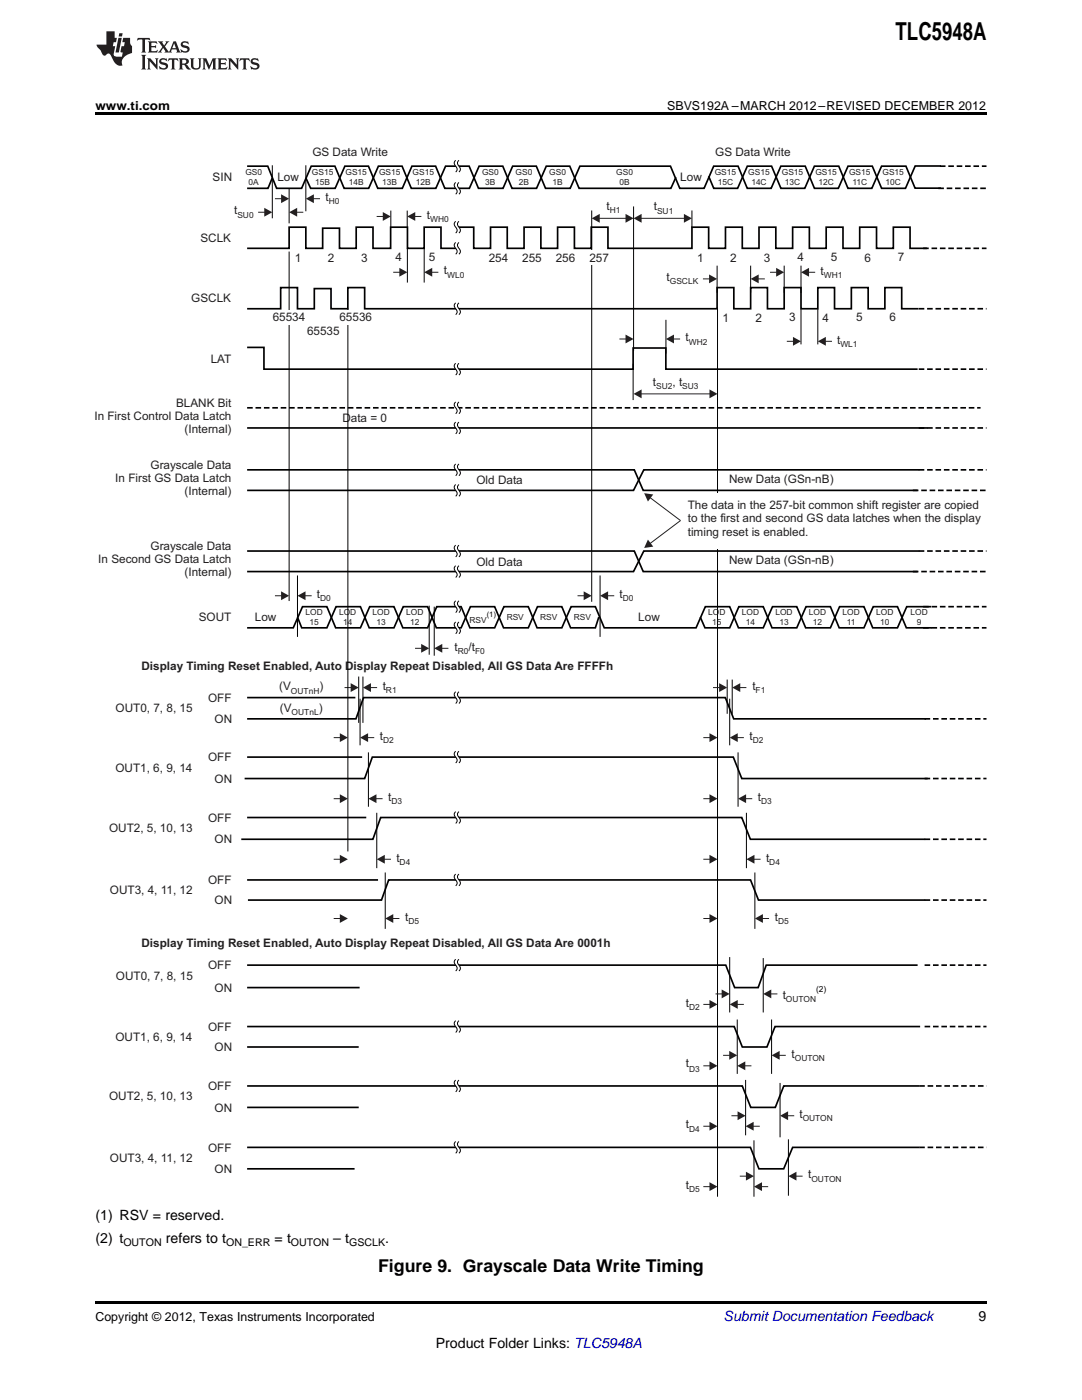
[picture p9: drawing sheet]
<svg xmlns="http://www.w3.org/2000/svg" width="216mm" height="279mm" viewBox="0 0 216 279" stroke-linecap="round" stroke-linejoin="round" font-family="sans-serif">
<path d="M19 259.7h177.8v.5h-177.8z" fill="#000"/>
<g fill="none" stroke="#000" stroke-width=".33">
<path d="M54.3 35.5l-.8 2.1h-4.2M134.9 35.4l-1 2.2h-18.4l-1.8-4.4h-4.7l-1.9 4.4h-4.9l-1.9-4.4h-4.7l-1.9 4.4h-4.9l-1.9-4.4h-4.7l-1.9 4.4h-4.9l-1.9-4.4h-4.7l-1.9 4.4h-4.9l-1-2.1M141.4 35.2l1 2.4h4.8l1.9-4.4h4.9l1.8 4.4h4.8l1.9-4.4h4.9l1.8 4.4h4.8l1.9-4.4h4.9l1.8 4.4h5.2M187.8 33.1h-5.2l-1.9 4.5h-4.8l-1.8-4.4h-4.9l-1.9 4.4h-4.8l-1.8-4.4h-4.9l-1.9 4.4h-4.8l-1.8-4.4h-4.9l-1.9 4.4h-4.9l-1.8-4.4h-18.1l-1.9 4.4h-4.9l-1.9-4.4h-4.7l-1.9 4.4h-4.9l-1.9-4.4h-4.7l-1.9 4.4h-4.9l-1.9-4.4h-4.7l-1.9 4.4h-4.9l-1.9-4.4h-4.7l-1.9 4.4h-5l-1.8-4.4h-4.1M49.3 49.6h8.4v-4.3h3.3v4.3h3.4v-4.1h3.3v4.1h3.4v-4.3h3.3v4.3h3.5v-4.3h3.4v4.3h3.3v-4.3h3.4v4.3h3.2M91.2 45.3h3.3v4.3h3.4v-4.3h3.3v4.3h3.4v-4.3h3.3v4.3h3.4v-4.3h3.3v4.3h3.4v-4.3h3.3v4.3h16.8v-4.3h3.3v4.3h3.4v-4.3h3.3v4.3h3.4v-4.3h3.3v4.3h3.4v-4.3h3.3v4.3h3.4v-4.3h3.3v4.3h3.3v-4.3h3.4v4.3h3.4v-4.3h3.3v4.3h3.3M49.3 61.6h6.7v-4.2h3.4v4.2h3.3v-4h3.4v4h3.3v-4.2h3.4v4.2h15.2h55.1v-4.2h3.3v4.2h3.4v-4.2h3.3v4.2h3.4v-4.2h3.3v4.2h3.4v-4.2h3.3v4.2h3.4v-4.2h3.3v4.2h3.4v-4.2h3.3v4.2h3.4M49.3 69.3h3.4v4.4h73.6v-4.2h6.6v4.2h50.2M49.3 93.8h77.3l1.7 4.1h54.8M49.3 85.4h135.8M183.4 93.8h-54.9l-2.1 4.1h-77.1M49.3 139.2h21.6"/>
<path d="M59.4 123.2l.8 2.1h5l1.9-4.2h4.8l1.8 4.2h4.9l1.9-4.2h4.8l1.8 4.2h4.9l1.9-4.2h4.8l1.8 4.2h4.9l1.8-4.2h4.9l1.8 4.2h4.9l.7-2.1M139.7 123.2l1 2.1h4.9l1.8-4.2h4.9l1.7 4.2h5l1.8-4.2h4.9l1.7 4.2h5l1.8-4.2h4.9l1.8 4.2h5.1M185.8 121.1h-4.9l-1.8 4.2h-5l-1.7-4.2h-4.9l-1.8 4.2h-4.9l-1.8-4.2h-4.9l-1.8 4.2h-4.9l-1.8-4.2h-4.9l-1.8 4.2h-18.3l-1.8-4.2h-4.8l-1.9 4.2h-4.9l-1.8-4.2h-4.8l-1.9 4.2h-4.9l-1.8-4.2h-4.9l-1.8 4.2h-4.9l-1.8-4.2h-4.8l-1.9 4.2h-4.9l-1.8-4.2h-4.8l-1.9 4.2h-9.2M48.8 155.4h24l1.5-4.3h72l1.7 4.3h37.1M49.3 151.1h23M49.3 143.5h21.7l1.5-4.3h72.2l1.7 4.3h38.4M48.1 167.5h26.3l1.6-4.3h72l1.7 4.3h34.9M49.3 163.2h23.8M49.3 175.6h26.1M49.5 179.6h26.6l1.5-4h72.2l1.5 4h33.3M49.3 197.1h22.5M49.3 192.6h95.5l1.8 4.5h4.7l1.6-4.5h30.2"/>
<path d="M49.3 216.7h98.8l1.7 4.3h4.9l1.7-4.3h27M49.3 209h22.3M49.3 204.9h97.2l1.6 4.1h4.9l1.6-4.1h29M49.3 221h22.3M49.3 233.3h21.5M49.3 229h100.4l1.7 4.3h5l1.8-4.3h25.2"/>
</g>
<g fill="none" stroke="#000" stroke-width=".2">
<path d="M54.3 33v10.6M57.7 37.6v7M61 33v9.2M57.7 50.2v69.7M78 42v3.4M81.3 42v3.4M81.3 49.6v6.8M84.6 49.6v6.8M118.1 42v78.1M126.4 41.2v28.9M138.1 42v3.4M143.1 53v5.4"/>
<path d="M149.8 53v5.4M156.5 53v5.4M159.8 53v5.4M126.3 72.6v7.2M132.9 63.8v6.8M143.2 61.5v177.3M159.8 61.7v7M163.2 61.7v7M59.4 114.8v12.3M71.6 135v9.3M72.4 135v9.3M85.6 120.9v9.8"/>
<path d="M86.6 121.1v9.8M145.1 135.6v6.9M145.6 139.4v9.3M146.1 135.6v6.9M147.3 150.2v10.8M148.9 162.2v11.1M150.6 174.1v11.3M145.6 191v11.1M152.3 191.2v10.9M147.1 203.5v10.8M148.8 215.5v11.1M154 203.5v10.8"/>
<path d="M155.7 216.1v10.9M150.4 227.6v11.2M157.3 227.4v11.2"/>
</g>
<g fill="none" stroke="#000" stroke-width=".33" stroke-dasharray="1.1 .6" stroke-linecap="butt">
<path d="M187.2 37.6h9.6M187.5 33.2h9.3M184.2 49.6h12.6M183.3 61.6h13.5M183.3 73.7h13.5M49.3 81.4h146.4M182.1 97.9h14.7M183.3 85.4h13.5M183.3 93.8h13.5M184.2 121.1h12.6M184.2 125.3h12.6M184.5 155.4h12.3"/>
<path d="M184.5 143.5h12.3M184.5 179.6h12.3M184.5 167.5h12.3M184.5 192.6h12.3M183.4 216.7h13.4M184.5 204.9h12.3M183.4 229h13.4"/>
</g>
<path d="M147.6 137.2h1.3" fill="none" stroke="#231f20" stroke-width=".2"/>
<path d="M146.1 137.2l1.6-.9v1.8z" fill="#231f20"/>
<path d="M142.3 137.2h1.3" fill="none" stroke="#231f20" stroke-width=".2"/>
<path d="M143.5 136.3l1.6 .9-1.6 .9z" fill="#231f20"/>
<path d="M140.3 147.2h1.4" fill="none" stroke="#231f20" stroke-width=".2"/>
<path d="M141.6 146.3l1.6 .9-1.6 .9z" fill="#231f20"/>
<path d="M140.3 159.4h1.4" fill="none" stroke="#231f20" stroke-width=".2"/>
<path d="M141.6 158.5l1.6 .9-1.6 .9z" fill="#231f20"/>
<path d="M140.3 171.5h1.4" fill="none" stroke="#231f20" stroke-width=".2"/>
<path d="M141.6 170.6l1.6 .9-1.6 .9z" fill="#231f20"/>
<path d="M140.3 183.3h1.4" fill="none" stroke="#231f20" stroke-width=".2"/>
<path d="M141.6 182.4l1.6 .9-1.6 .9z" fill="#231f20"/>
<path d="M147.1 147.2h1.3" fill="none" stroke="#231f20" stroke-width=".2"/>
<path d="M145.6 147.2l1.6-.9v1.8z" fill="#231f20"/>
<path d="M148.7 159.4h1.4" fill="none" stroke="#231f20" stroke-width=".2"/>
<path d="M147.3 159.4l1.6-.9v1.8z" fill="#231f20"/>
<path d="M150.4 171.5h1.4" fill="none" stroke="#231f20" stroke-width=".2"/>
<path d="M148.9 171.5l1.6-.9v1.8z" fill="#231f20"/>
<path d="M152.1 183.3h1.4" fill="none" stroke="#231f20" stroke-width=".2"/>
<path d="M150.6 183.3l1.6-.9v1.8z" fill="#231f20"/>
<path d="M140.3 200.5h1.4" fill="none" stroke="#231f20" stroke-width=".2"/>
<path d="M141.6 199.6l1.6 .9-1.6 .8z" fill="#231f20"/>
<path d="M140.3 212.7h1.4" fill="none" stroke="#231f20" stroke-width=".2"/>
<path d="M141.6 211.8l1.6 .9-1.6 .9z" fill="#231f20"/>
<path d="M140.3 224.8h1.4" fill="none" stroke="#231f20" stroke-width=".2"/>
<path d="M141.6 223.9l1.6 .9-1.6 .8z" fill="#231f20"/>
<path d="M140.3 236.8h1.4" fill="none" stroke="#231f20" stroke-width=".2"/>
<path d="M141.6 235.9l1.6 .9-1.6 .9z" fill="#231f20"/>
<path d="M142.8 198.4h1.3" fill="none" stroke="#231f20" stroke-width=".2"/>
<path d="M144 197.5l1.6 .9-1.6 .8z" fill="#231f20"/>
<path d="M144.3 210.6h1.3" fill="none" stroke="#231f20" stroke-width=".2"/>
<path d="M145.5 209.7l1.6 .9-1.6 .9z" fill="#231f20"/>
<path d="M145.9 222.7h1.4" fill="none" stroke="#231f20" stroke-width=".2"/>
<path d="M147.2 221.8l1.6 .9-1.6 .9z" fill="#231f20"/>
<path d="M147.6 234.7h1.4" fill="none" stroke="#231f20" stroke-width=".2"/>
<path d="M148.8 233.8l1.6 .9-1.6 .9z" fill="#231f20"/>
<path d="M151.9 236.8h1.4" fill="none" stroke="#231f20" stroke-width=".2"/>
<path d="M150.4 236.8l1.6-.9v1.8z" fill="#231f20"/>
<path d="M158.8 234.7h1.3" fill="none" stroke="#231f20" stroke-width=".2"/>
<path d="M157.3 234.7l1.6-.9v1.8z" fill="#231f20"/>
<path d="M157.1 222.7h1.4" fill="none" stroke="#231f20" stroke-width=".2"/>
<path d="M155.7 222.7l1.6-.9v1.8z" fill="#231f20"/>
<path d="M150.2 224.8h1.4" fill="none" stroke="#231f20" stroke-width=".2"/>
<path d="M148.8 224.8l1.6-.9v1.7z" fill="#231f20"/>
<path d="M155.4 210.6h1.4" fill="none" stroke="#231f20" stroke-width=".2"/>
<path d="M154 210.6l1.6-.9v1.8z" fill="#231f20"/>
<path d="M148.6 212.7h1.3" fill="none" stroke="#231f20" stroke-width=".2"/>
<path d="M147.1 212.7l1.6-.9v1.8z" fill="#231f20"/>
<path d="M153.8 198.4h1.3" fill="none" stroke="#231f20" stroke-width=".2"/>
<path d="M152.3 198.4l1.6-.9v1.7z" fill="#231f20"/>
<path d="M147.1 200.5h1.3" fill="none" stroke="#231f20" stroke-width=".2"/>
<path d="M145.6 200.5l1.6-.9v1.7z" fill="#231f20"/>
<path d="M82.8 129.4h1.4" fill="none" stroke="#231f20" stroke-width=".2"/>
<path d="M84 128.5l1.6 .9-1.6 .9z" fill="#231f20"/>
<path d="M88.1 129.4h1.4" fill="none" stroke="#231f20" stroke-width=".2"/>
<path d="M86.6 129.4l1.7-.9v1.8z" fill="#231f20"/>
<path d="M68.7 137.2h1.4" fill="none" stroke="#231f20" stroke-width=".2"/>
<path d="M70 136.3l1.6 .9-1.6 .9z" fill="#231f20"/>
<path d="M73.9 137.2h1.3" fill="none" stroke="#231f20" stroke-width=".2"/>
<path d="M72.4 137.2l1.6-.9v1.8z" fill="#231f20"/>
<path d="M54.9 118.9h1.3" fill="none" stroke="#231f20" stroke-width=".2"/>
<path d="M56.1 118l1.6 .9-1.6 .9z" fill="#231f20"/>
<path d="M60.8 118.9h1.4" fill="none" stroke="#231f20" stroke-width=".2"/>
<path d="M59.4 118.9l1.6-.9v1.8z" fill="#231f20"/>
<path d="M127.9 43.6h8.7" fill="none" stroke="#231f20" stroke-width=".2"/>
<g fill="#231f20">
<path d="M136.5 42.7l1.6 .9-1.6 .9z"/>
<path d="M126.4 43.6l1.6-.9v1.8z"/>
</g>
<path d="M59.2 42.4h1.3" fill="none" stroke="#231f20" stroke-width=".2"/>
<path d="M57.7 42.4l1.6-.9v1.7z" fill="#231f20"/>
<path d="M75.2 43.2h1.3" fill="none" stroke="#231f20" stroke-width=".2"/>
<path d="M76.4 42.3l1.6 .9-1.6 .9z" fill="#231f20"/>
<path d="M140.3 55.7h1.3" fill="none" stroke="#231f20" stroke-width=".2"/>
<path d="M141.5 54.8l1.6 .9-1.6 .8z" fill="#231f20"/>
<path d="M119.5 43.6h5.5" fill="none" stroke="#231f20" stroke-width=".2"/>
<g fill="#231f20">
<path d="M124.8 42.7l1.6 .9-1.6 .9z"/>
<path d="M118.1 43.6l1.6-.9v1.8z"/>
</g>
<path d="M123.6 67.7h1.4" fill="none" stroke="#231f20" stroke-width=".2"/>
<path d="M124.8 66.8l1.6 .9-1.6 .8z" fill="#231f20"/>
<path d="M78.5 54.3h1.3" fill="none" stroke="#231f20" stroke-width=".2"/>
<path d="M79.7 53.5l1.6 .8-1.6 .9z" fill="#231f20"/>
<path d="M153.6 54.3h1.4" fill="none" stroke="#231f20" stroke-width=".2"/>
<path d="M154.9 53.5l1.6 .8-1.6 .9z" fill="#231f20"/>
<path d="M157 68.1h1.4" fill="none" stroke="#231f20" stroke-width=".2"/>
<path d="M158.2 67.2l1.6 .9-1.6 .9z" fill="#231f20"/>
<path d="M51.5 42.4h1.4" fill="none" stroke="#231f20" stroke-width=".2"/>
<path d="M52.7 41.5l1.6 .9-1.6 .8z" fill="#231f20"/>
<path d="M62.5 39.7h1.4" fill="none" stroke="#231f20" stroke-width=".2"/>
<path d="M61 39.7l1.6-.9v1.7z" fill="#231f20"/>
<path d="M54.9 39.7h1.3" fill="none" stroke="#231f20" stroke-width=".2"/>
<path d="M56.1 38.8l1.6 .9-1.6 .8z" fill="#231f20"/>
<path d="M56.2 61.9h2.9v2.9h-2.9z" fill-rule="evenodd" fill="#fff"/>
<path d="M82.7 43.2h1.4" fill="none" stroke="#231f20" stroke-width=".2"/>
<path d="M81.3 43.2l1.6-.9v1.8z" fill="#231f20"/>
<path d="M86.1 54.3h1.4" fill="none" stroke="#231f20" stroke-width=".2"/>
<path d="M84.6 54.3l1.6-.8v1.7z" fill="#231f20"/>
<path d="M134.3 67.7h1.4" fill="none" stroke="#231f20" stroke-width=".2"/>
<path d="M132.9 67.7l1.6-.9v1.7z" fill="#231f20"/>
<path d="M164.7 68.1h1.3" fill="none" stroke="#231f20" stroke-width=".2"/>
<path d="M163.2 68.1l1.6-.9v1.8z" fill="#231f20"/>
<path d="M151.2 55.7h1.4" fill="none" stroke="#231f20" stroke-width=".2"/>
<path d="M149.8 55.7l1.6-.9v1.7z" fill="#231f20"/>
<path d="M161.3 54.3h1.4" fill="none" stroke="#231f20" stroke-width=".2"/>
<path d="M159.8 54.3l1.6-.8v1.7z" fill="#231f20"/>
<path d="M90.9 60.4h.7a.72 .72 0 0 0 0 1.2 .72 .72 0 0 1 0 1.2h-.7a.72 .72 0 0 0 0-1.2 .72 .72 0 0 1 0-1.2z" fill-rule="evenodd" fill="#fff"/>
<path d="M90.9 60.4a.72 .72 0 0 0 0 1.2 .72 .72 0 0 1 0 1.2M91.6 60.4a.72 .72 0 0 0 0 1.2 .72 .72 0 0 1 0 1.2" fill="none" stroke="#000" stroke-width=".2"/>
<path d="M90.9 44.2h.7a.72 .72 0 0 0 0 1.1 .72 .72 0 0 1 0 1.2h-.7a.72 .72 0 0 0 0-1.2 .72 .72 0 0 1 0-1.1z" fill-rule="evenodd" fill="#fff"/>
<path d="M90.9 44.2a.72 .72 0 0 0 0 1.1 .72 .72 0 0 1 0 1.2M91.6 44.2a.72 .72 0 0 0 0 1.1 .72 .72 0 0 1 0 1.2" fill="none" stroke="#000" stroke-width=".2"/>
<path d="M90.9 48.4h.7a.72 .72 0 0 0 0 1.2 .72 .72 0 0 1 0 1.1h-.7a.72 .72 0 0 0 0-1.1 .72 .72 0 0 1 0-1.2z" fill-rule="evenodd" fill="#fff"/>
<path d="M90.9 48.4a.72 .72 0 0 0 0 1.2 .72 .72 0 0 1 0 1.1M91.6 48.4a.72 .72 0 0 0 0 1.2 .72 .72 0 0 1 0 1.1" fill="none" stroke="#000" stroke-width=".2"/>
<path d="M90.9 36.4h.7a.72 .72 0 0 0 0 1.2 .72 .72 0 0 1 0 1.2h-.7a.72 .72 0 0 0 0-1.2 .72 .72 0 0 1 0-1.2z" fill-rule="evenodd" fill="#fff"/>
<path d="M90.9 36.4a.72 .72 0 0 0 0 1.2 .72 .72 0 0 1 0 1.2M91.6 36.4a.72 .72 0 0 0 0 1.2 .72 .72 0 0 1 0 1.2" fill="none" stroke="#000" stroke-width=".2"/>
<path d="M90.9 32h.7a.72 .72 0 0 0 0 1.2 .72 .72 0 0 1 0 1.1h-.7a.72 .72 0 0 0 0-1.1 .72 .72 0 0 1 0-1.2z" fill-rule="evenodd" fill="#fff"/>
<path d="M90.9 32a.72 .72 0 0 0 0 1.2 .72 .72 0 0 1 0 1.1M91.6 32a.72 .72 0 0 0 0 1.2 .72 .72 0 0 1 0 1.1" fill="none" stroke="#000" stroke-width=".2"/>
<path d="M90.9 72.5h.7a.72 .72 0 0 0 0 1.2 .72 .72 0 0 1 0 1.1h-.7a.72 .72 0 0 0 0-1.1 .72 .72 0 0 1 0-1.2z" fill-rule="evenodd" fill="#fff"/>
<path d="M90.9 72.5a.72 .72 0 0 0 0 1.2 .72 .72 0 0 1 0 1.1M91.6 72.5a.72 .72 0 0 0 0 1.2 .72 .72 0 0 1 0 1.1" fill="none" stroke="#000" stroke-width=".2"/>
<path d="M90.9 80.2h.7a.72 .72 0 0 0 0 1.2 .72 .72 0 0 1 0 1.2h-.7a.72 .72 0 0 0 0-1.2 .72 .72 0 0 1 0-1.2z" fill-rule="evenodd" fill="#fff"/>
<path d="M90.9 80.2a.72 .72 0 0 0 0 1.2 .72 .72 0 0 1 0 1.2M91.6 80.2a.72 .72 0 0 0 0 1.2 .72 .72 0 0 1 0 1.2" fill="none" stroke="#000" stroke-width=".2"/>
<path d="M90.9 84.2h.7a.72 .72 0 0 0 0 1.2 .72 .72 0 0 1 0 1.2h-.7a.72 .72 0 0 0 0-1.2 .72 .72 0 0 1 0-1.2z" fill-rule="evenodd" fill="#fff"/>
<path d="M90.9 84.2a.72 .72 0 0 0 0 1.2 .72 .72 0 0 1 0 1.2M91.6 84.2a.72 .72 0 0 0 0 1.2 .72 .72 0 0 1 0 1.2" fill="none" stroke="#000" stroke-width=".2"/>
<path d="M90.9 92.6h.7a.72 .72 0 0 0 0 1.2 .72 .72 0 0 1 0 1.1h-.7a.72 .72 0 0 0 0-1.1 .72 .72 0 0 1 0-1.2z" fill-rule="evenodd" fill="#fff"/>
<path d="M90.9 92.6a.72 .72 0 0 0 0 1.2 .72 .72 0 0 1 0 1.1M91.6 92.6a.72 .72 0 0 0 0 1.2 .72 .72 0 0 1 0 1.1" fill="none" stroke="#000" stroke-width=".2"/>
<path d="M90.9 96.7h.7a.72 .72 0 0 0 0 1.2 .72 .72 0 0 1 0 1.1h-.7a.72 .72 0 0 0 0-1.1 .72 .72 0 0 1 0-1.2z" fill-rule="evenodd" fill="#fff"/>
<path d="M90.9 96.7a.72 .72 0 0 0 0 1.2 .72 .72 0 0 1 0 1.1M91.6 96.7a.72 .72 0 0 0 0 1.2 .72 .72 0 0 1 0 1.1" fill="none" stroke="#000" stroke-width=".2"/>
<path d="M90.9 119.9h.7a.72 .72 0 0 0 0 1.2 .72 .72 0 0 1 0 1.1h-.7a.72 .72 0 0 0 0-1.1 .72 .72 0 0 1 0-1.2z" fill-rule="evenodd" fill="#fff"/>
<path d="M90.9 119.9a.72 .72 0 0 0 0 1.2 .72 .72 0 0 1 0 1.1M91.6 119.9a.72 .72 0 0 0 0 1.2 .72 .72 0 0 1 0 1.1" fill="none" stroke="#000" stroke-width=".2"/>
<path d="M90.9 124.1h.7a.72 .72 0 0 0 0 1.2 .72 .72 0 0 1 0 1.2h-.7a.72 .72 0 0 0 0-1.2 .72 .72 0 0 1 0-1.2z" fill-rule="evenodd" fill="#fff"/>
<path d="M90.9 124.1a.72 .72 0 0 0 0 1.2 .72 .72 0 0 1 0 1.2M91.6 124.1a.72 .72 0 0 0 0 1.2 .72 .72 0 0 1 0 1.2" fill="none" stroke="#000" stroke-width=".2"/>
<path d="M90.9 138h.7a.72 .72 0 0 0 0 1.2 .72 .72 0 0 1 0 1.2h-.7a.72 .72 0 0 0 0-1.2 .72 .72 0 0 1 0-1.2z" fill-rule="evenodd" fill="#fff"/>
<path d="M90.9 138a.72 .72 0 0 0 0 1.2 .72 .72 0 0 1 0 1.2M91.6 138a.72 .72 0 0 0 0 1.2 .72 .72 0 0 1 0 1.2" fill="none" stroke="#000" stroke-width=".2"/>
<path d="M90.9 149.9h.7a.72 .72 0 0 0 0 1.2 .72 .72 0 0 1 0 1.2h-.7a.72 .72 0 0 0 0-1.2 .72 .72 0 0 1 0-1.2z" fill-rule="evenodd" fill="#fff"/>
<path d="M90.9 149.9a.72 .72 0 0 0 0 1.2 .72 .72 0 0 1 0 1.2M91.6 149.9a.72 .72 0 0 0 0 1.2 .72 .72 0 0 1 0 1.2" fill="none" stroke="#000" stroke-width=".2"/>
<path d="M90.9 162h.7a.72 .72 0 0 0 0 1.2 .72 .72 0 0 1 0 1.1h-.7a.72 .72 0 0 0 0-1.1 .72 .72 0 0 1 0-1.2z" fill-rule="evenodd" fill="#fff"/>
<path d="M90.9 162a.72 .72 0 0 0 0 1.2 .72 .72 0 0 1 0 1.1M91.6 162a.72 .72 0 0 0 0 1.2 .72 .72 0 0 1 0 1.1" fill="none" stroke="#000" stroke-width=".2"/>
<path d="M90.9 174.4h.7a.72 .72 0 0 0 0 1.2 .72 .72 0 0 1 0 1.2h-.7a.72 .72 0 0 0 0-1.2 .72 .72 0 0 1 0-1.2z" fill-rule="evenodd" fill="#fff"/>
<path d="M90.9 174.4a.72 .72 0 0 0 0 1.2 .72 .72 0 0 1 0 1.2M91.6 174.4a.72 .72 0 0 0 0 1.2 .72 .72 0 0 1 0 1.2" fill="none" stroke="#000" stroke-width=".2"/>
<path d="M90.9 191.4h.7a.72 .72 0 0 0 0 1.2 .72 .72 0 0 1 0 1.2h-.7a.72 .72 0 0 0 0-1.2 .72 .72 0 0 1 0-1.2z" fill-rule="evenodd" fill="#fff"/>
<path d="M90.9 191.4a.72 .72 0 0 0 0 1.2 .72 .72 0 0 1 0 1.2M91.6 191.4a.72 .72 0 0 0 0 1.2 .72 .72 0 0 1 0 1.2" fill="none" stroke="#000" stroke-width=".2"/>
<path d="M90.9 203.7h.7a.72 .72 0 0 0 0 1.2 .72 .72 0 0 1 0 1.1h-.7a.72 .72 0 0 0 0-1.1 .72 .72 0 0 1 0-1.2z" fill-rule="evenodd" fill="#fff"/>
<path d="M90.9 203.7a.72 .72 0 0 0 0 1.2 .72 .72 0 0 1 0 1.1M91.6 203.7a.72 .72 0 0 0 0 1.2 .72 .72 0 0 1 0 1.1" fill="none" stroke="#000" stroke-width=".2"/>
<path d="M90.9 215.6h.7a.72 .72 0 0 0 0 1.1 .72 .72 0 0 1 0 1.2h-.7a.72 .72 0 0 0 0-1.2 .72 .72 0 0 1 0-1.1z" fill-rule="evenodd" fill="#fff"/>
<path d="M90.9 215.6a.72 .72 0 0 0 0 1.1 .72 .72 0 0 1 0 1.2M91.6 215.6a.72 .72 0 0 0 0 1.1 .72 .72 0 0 1 0 1.2" fill="none" stroke="#000" stroke-width=".2"/>
<path d="M90.9 227.8h.7a.72 .72 0 0 0 0 1.2 .72 .72 0 0 1 0 1.2h-.7a.72 .72 0 0 0 0-1.2 .72 .72 0 0 1 0-1.2z" fill-rule="evenodd" fill="#fff"/>
<path d="M90.9 227.8a.72 .72 0 0 0 0 1.2 .72 .72 0 0 1 0 1.2M91.6 227.8a.72 .72 0 0 0 0 1.2 .72 .72 0 0 1 0 1.2" fill="none" stroke="#000" stroke-width=".2"/>
<path d="M116.7 50h5.7v2.9h-5.7z" fill-rule="evenodd" fill="#fff"/>
<path d="M127.9 78.6h13.8" fill="none" stroke="#231f20" stroke-width=".2"/>
<g fill="#231f20">
<path d="M141.6 77.7l1.6 .9-1.6 .9z"/>
<path d="M126.4 78.6l1.6-.9v1.8z"/>
</g>
<path d="M119.7 114.8v12.3" fill="none" stroke="#000" stroke-width=".2"/>
<path d="M115.2 118.9h1.4" fill="none" stroke="#231f20" stroke-width=".2"/>
<path d="M116.5 118l1.6 .9-1.6 .9z" fill="#231f20"/>
<path d="M121.2 118.9h1.4" fill="none" stroke="#231f20" stroke-width=".2"/>
<path d="M119.7 118.9l1.6-.9v1.8z" fill="#231f20"/>
<path d="M69.4 61.5v108.4" fill="none" stroke="#000" stroke-width=".2"/>
<path d="M67.9 61.9h4.5v2.9h-4.5z" fill-rule="evenodd" fill="#fff"/>
<path d="M71.8 139.4v9.3M73.5 150.2v10.8M75.2 162.2v11.1M76.9 174.1v11.3" fill="none" stroke="#000" stroke-width=".2"/>
<path d="M66.6 147.2h1.3" fill="none" stroke="#231f20" stroke-width=".2"/>
<path d="M67.8 146.3l1.6 .9-1.6 .9z" fill="#231f20"/>
<path d="M66.6 159.4h1.3" fill="none" stroke="#231f20" stroke-width=".2"/>
<path d="M67.8 158.5l1.6 .9-1.6 .9z" fill="#231f20"/>
<path d="M66.6 171.5h1.3" fill="none" stroke="#231f20" stroke-width=".2"/>
<path d="M67.8 170.6l1.6 .9-1.6 .9z" fill="#231f20"/>
<path d="M66.6 183.3h1.3" fill="none" stroke="#231f20" stroke-width=".2"/>
<path d="M67.8 182.4l1.6 .9-1.6 .9z" fill="#231f20"/>
<path d="M73.3 147.2h1.4" fill="none" stroke="#231f20" stroke-width=".2"/>
<path d="M71.8 147.2l1.6-.9v1.8z" fill="#231f20"/>
<path d="M75 159.4h1.3" fill="none" stroke="#231f20" stroke-width=".2"/>
<path d="M73.5 159.4l1.6-.9v1.8z" fill="#231f20"/>
<path d="M76.6 171.5h1.4" fill="none" stroke="#231f20" stroke-width=".2"/>
<path d="M75.2 171.5l1.6-.9v1.8z" fill="#231f20"/>
<path d="M78.3 183.3h1.4" fill="none" stroke="#231f20" stroke-width=".2"/>
<path d="M76.9 183.3l1.6-.9v1.8z" fill="#231f20"/>
<path d="M49.3 110h77.3l1.7 4.1h54.8M183.4 110h-54.9l-2.1 4.1h-77.1" fill="none" stroke="#000" stroke-width=".33"/>
<path d="M182.1 114.1h14.7M183.3 110h13.5" fill="none" stroke="#000" stroke-width=".33" stroke-dasharray="1.1 .6" stroke-linecap="butt"/>
<path d="M90.9 108.8h.7a.72 .72 0 0 0 0 1.2 .72 .72 0 0 1 0 1.1h-.7a.72 .72 0 0 0 0-1.1 .72 .72 0 0 1 0-1.2z" fill-rule="evenodd" fill="#fff"/>
<path d="M90.9 108.8a.72 .72 0 0 0 0 1.2 .72 .72 0 0 1 0 1.1M91.6 108.8a.72 .72 0 0 0 0 1.2 .72 .72 0 0 1 0 1.1" fill="none" stroke="#000" stroke-width=".2"/>
<path d="M90.9 112.9h.7a.72 .72 0 0 0 0 1.2 .72 .72 0 0 1 0 1.1h-.7a.72 .72 0 0 0 0-1.1 .72 .72 0 0 1 0-1.2z" fill-rule="evenodd" fill="#fff"/>
<path d="M90.9 112.9a.72 .72 0 0 0 0 1.2 .72 .72 0 0 1 0 1.1M91.6 112.9a.72 .72 0 0 0 0 1.2 .72 .72 0 0 1 0 1.1" fill="none" stroke="#000" stroke-width=".2"/>
<path d="M129.7 99.3l6.1 4.6" fill="none" stroke="#231f20" stroke-width=".2"/>
<path d="M128.5 98.4l1.8 .3-1 1.4z" fill="#231f20"/>
<path d="M135.8 103.9l-6.1 4.6" fill="none" stroke="#231f20" stroke-width=".2"/>
<path d="M129.3 107.7l1 1.4-1.8 .3z" fill="#231f20"/>
<path d="M141 98.3h8v11.1h-8z" fill-rule="evenodd" fill="#fff"/>
<path d="M19 22.5h177.8v.5h-177.8z" fill="#000"/>
<g fill="#231f20">
<path d="M27.5 7.6l-.1 .5 .4-.2h.6v.1v2.1l-.2 .4h1l-.3-.4v-2.1l.1-.1h.5l.5 .2-.2-.5zM29.5 8.3l.2 .3v1.5l-.2 .4h1.8l.2-.6a1.04 1.04 0 0 1-1.3 .2v-.7h.6l.3 .2v-.6l-.3 .2h-.6v-.6l.8-.1 .4 .3-.2-.5zM31.5 8.3l.9 1.1-.9 1.1h.8l-.2-.2 .5-.7 .4 .7-.2 .2h1.5l-.1-.2 .1-.4h.9l.1 .4-.2 .2h1l-.3-.3-.7-1.9h-.5l-.9 2-.8-1 .9-1h-.8l.1 .3-.3 .5-.4-.6 .2-.2zM34.7 8.6l.4 1h-.7zM36.3 8.4a.63 .63 0 0 0-.2 .7 .63 .63 0 0 0 .6 .4l.6 .2 .1 .2a.75 .75 0 0 1-.7 .4 .75 .75 0 0 1-.6-.5l.1 .7 .1-.1a1.11 1.11 0 0 0 1.5-.6 1.13 1.13 0 0 0-1.2-.8l-.1-.4a1.04 1.04 0 0 1 1.2 .2l-.2-.5-.1 .1-.5-.2zM28.2 10.9l.2 .4v2.2l-.2 .4h1l-.3-.4v-2.2l.3-.4zM29.3 11.6l.3 .4v1.5l-.3 .4h.8l-.2-.4v-1.3l1.5 1.7v-1.9l.2-.4h-.7l.2 .4v.9l-1.1-1.3zM32 11.8a.62 .62 0 0 0-.2 .7 .62 .62 0 0 0 .6 .4l.6 .1 .1 .3a.76 .76 0 0 1-.7 .3 .76 .76 0 0 1-.6-.4l.1 .7 .1-.1a1.11 1.11 0 0 0 1.5-.6 1.13 1.13 0 0 0-1.2-.8l-.1-.4a1.04 1.04 0 0 1 1.2 .2l-.2-.6-.1 .1-.5-.1zM33.7 11.6l-.2 .6a.61 .61 0 0 1 .8-.3v1.6l-.2 .4h.9l-.2-.4v-1.6a.63 .63 0 0 1 .8 .3l-.2-.6zM35.6 11.6l.3 .4v1.5l-.3 .4h1l-.2-.2v-.8l.5 .2a.76 .76 0 0 0 1.2 .7l-1-1a.58 .58 0 0 0 .6-.5 .58 .58 0 0 0-.5-.6zM36.4 11.9h.1a.45 .45 0 0 1 .5 .1 .45 .45 0 0 1 .1 .5l-.7 .2zM37.9 11.6l.2 .2a2.17 2.17 0 0 0 .3 1.9 .99 .99 0 0 0 1.6-.6v-1.1l.2-.4h-.7l.2 .2a1.92 1.92 0 0 1-.2 1.8 .6 .6 0 0 1-.9-.5v-1.1l.2-.4zM40.4 11.6l.2 .4v1.5l-.2 .4h.7l-.2-.4v-1.4l.8 1.8 .8-1.8v1.4l-.2 .4h.9l-.2-.4v-1.5l.2-.4h-.8l-.6 1.5-.6-1.5zM43.4 11.6l.2 .4v1.5l-.2 .4h1.8l.2-.6a1.04 1.04 0 0 1-1.3 .1v-.6h.5l.4 .2v-.6l-.4 .2h-.5v-.7h.8l.3 .3-.1-.6zM45.5 11.6l.2 .4v1.5l-.2 .4h.7l-.2-.4v-1.3l1.5 1.7v-1.9l.2-.4h-.7l.2 .4v.9l-1.1-1.3zM47.9 11.6l-.1 .6a.61 .61 0 0 1 .8-.3v1.6l-.3 .4h1l-.3-.4 .1-1.6a.63 .63 0 0 1 .7 .3l-.1-.6zM50.2 11.8a.62 .62 0 0 0-.2 .7 .62 .62 0 0 0 .6 .4l.6 .1 .2 .3a.76 .76 0 0 1-.8 .3 .76 .76 0 0 1-.6-.4l.1 .7 .2-.1a1.11 1.11 0 0 0 1.5-.6 1.13 1.13 0 0 0-1.3-.8l-.1-.4a1.04 1.04 0 0 1 1.2 .2l-.1-.6-.2 .1-.5-.1z"/>
<path d="M21.2 6.3v2.6h-1.9l.1 .4 .7 .9a.91 .91 0 0 0 1 .8 .56 .56 0 0 1 .5-.3 .56 .56 0 0 1 .5 .3l.4 .8a1.53 1.53 0 0 0 1.9 1.2 1.54 1.54 0 0 1 1-2.1l.9-.3v-1.4a1.52 1.52 0 0 1-.3-1.6h-1.4l-.2 .8h.5l-.2 .8h-.4l-.2 1v.2l.4 .1-.2 .8a1.93 1.93 0 0 1-1.6-.3l.3-1.8h-.5l.2-.8h.4l.2-.8h-.4v-1.3zM23.6 7.6l-.6 2.9h.7l.6-2.9zM23.8 6.6l-.1 .7h.6l.2-.7z"/>
</g>
<text font-size="4.9" x="178.7" y="7.9">TLC5948A</text>
<text font-size="3.5" x="75.5" y="253.8">Figure 9. Grayscale Data Write Timing</text>
<g font-size="2.8">
<text x="19" y="243.4">(1) RSV = reserved.</text>
<text x="19" y="248">(2) t</text>
<text x="33.1" y="248">refers to t</text>
<text x="54.8" y="248">= t</text>
<text x="66.5" y="248">– t</text>
<text x="76.8" y="248">.</text>
<text x="195.3" y="263.6">9</text>
<text x="87" y="269">Product Folder Links: TLC5948A</text>
</g>
<text font-size="2.8" fill="#0000c8" x="144.4" y="263.6">Submit Documentation Feedback</text>
<g font-size="2.5">
<text x="19" y="21.9">www.ti.com</text>
<text x="133.1" y="21.9">SBVS192A –MARCH 2012–REVISED DECEMBER 2012</text>
<text x="19" y="263.6">Copyright © 2012, Texas Instruments Incorporated</text>
</g>
<g font-size="2.3" fill="#231f20">
<text x="62.3" y="31.1">GS Data Write</text>
<text x="142.7" y="31.1">GS Data Write</text>
<text x="42.4" y="36.2">SIN</text>
<text x="55.4" y="36.2">Low</text>
<text x="64.9" y="40.1">t</text>
<text x="121" y="41.9">t</text>
<text x="130.5" y="41.9">t</text>
<text x="135.7" y="36.2">Low</text>
<text x="46.7" y="42.8">t</text>
<text x="85.2" y="43.6">t</text>
<text x="40" y="48.3">SCLK</text>
<text x="58.8" y="52.2">1</text>
<text x="65.4" y="52.2">2</text>
<text x="72" y="52.2">3</text>
<text x="78.9" y="52.2">4</text>
<text x="85.6" y="52.2">5</text>
<text x="97.5" y="52.2">254</text>
<text x="104.2" y="52.2">255</text>
<text x="110.9" y="52.2">256</text>
<text x="117.6" y="52.2">257</text>
<text x="139.1" y="52.2">1</text>
<text x="145.7" y="52.2">2</text>
<text x="152.4" y="52.2">3</text>
<text x="159.1" y="52.2">4</text>
<text x="165.8" y="52.2">5</text>
<text x="172.5" y="52.2">6</text>
<text x="179.2" y="52.2">7</text>
<text x="88.6" y="54.8">t</text>
<text x="133" y="56.1">t</text>
<text x="163.7" y="54.8">t</text>
<text x="38.2" y="60.3">GSCLK</text>
<text x="54.4" y="64.2">65534</text>
<text x="67.7" y="64.2">65536</text>
<text x="144.2" y="64.2">1</text>
<text x="150.7" y="64.2">2</text>
<text x="157.4" y="64.2">3</text>
<text x="164.1" y="64.2">4</text>
<text x="170.8" y="64.2">5</text>
<text x="177.5" y="64.2">6</text>
<text x="61.3" y="66.9">65535</text>
<text x="136.8" y="68.1">t</text>
<text x="167" y="68.6">t</text>
<text x="42.1" y="72.3">LAT</text>
<text x="130.3" y="77">t</text>
<text x="134.2" y="77">, t</text>
<text x="18.8" y="83.8">In First Control Data Latch</text>
<text x="35.1" y="81.2">BLANK Bit</text>
<text x="36.8" y="86.4">(Internal)</text>
<text x="68.3" y="84.2">Data = 0</text>
<text x="30" y="93.6">Grayscale Data</text>
<text x="23" y="96.2">In First GS Data Latch</text>
<text x="36.8" y="98.8">(Internal)</text>
<text x="95.1" y="96.7">Old Data</text>
<text x="137.2" y="101.7">The data in the 257-bit common shift register are copied</text>
<text x="145.5" y="96.4">New Data (GSn-nB)</text>
<text x="137.2" y="104.3">to the first and second GS data latches when the display</text>
<text x="137.2" y="106.9">timing reset is enabled.</text>
<text x="19.6" y="112.4">In Second GS Data Latch</text>
<text x="30" y="109.8">Grayscale Data</text>
<text x="95.1" y="112.9">Old Data</text>
<text x="145.5" y="112.6">New Data (GSn-nB)</text>
<text x="36.8" y="115">(Internal)</text>
<text x="63.2" y="119.3">t</text>
<text x="123.6" y="119.3">t</text>
<text x="39.7" y="124">SOUT</text>
<text x="50.8" y="124">Low</text>
<text x="127.4" y="124">Low</text>
<text x="90.7" y="129.9">t</text>
<text x="93.5" y="129.9">/t</text>
<text x="28.2" y="133.8">Display Timing Reset Enabled, Auto Display Repeat Disabled, All GS Data Are FFFFh</text>
<text x="55.7" y="137.8">(V</text>
<text x="63.7" y="137.8">)</text>
<text x="76.4" y="137.7">t</text>
<text x="150.1" y="137.7">t</text>
<text x="23.1" y="142.1">OUT0, 7 8 15</text>
<text x="31.9" y="142.1">,</text>
<text x="34.5" y="142.1">,</text>
<text x="41.5" y="140.1">OFF</text>
<text x="55.9" y="142.1">(V</text>
<text x="63.6" y="142.1">)</text>
<text x="42.8" y="144.3">ON</text>
<text x="75.8" y="147.7">t</text>
<text x="149.5" y="147.7">t</text>
<text x="23" y="154">OUT1 6 9 14</text>
<text x="29.3" y="154">,</text>
<text x="31.9" y="154">,</text>
<text x="34.5" y="154">,</text>
<text x="41.5" y="151.9">OFF</text>
<text x="42.8" y="156.2">ON</text>
<text x="77.5" y="159.8">t</text>
<text x="151.2" y="159.8">t</text>
<text x="21.8" y="166.1">OUT2 5 10 13</text>
<text x="28" y="166.1">,</text>
<text x="30.6" y="166.1">,</text>
<text x="34.5" y="166.1">,</text>
<text x="41.5" y="164">OFF</text>
<text x="42.8" y="168.3">ON</text>
<text x="79.1" y="171.9">t</text>
<text x="152.8" y="171.9">t</text>
<text x="21.9" y="178.4">OUT3 4 11 12</text>
<text x="28.2" y="178.4">,</text>
<text x="30.8" y="178.4">,</text>
<text x="34.5" y="178.4">,</text>
<text x="41.5" y="176.5">OFF</text>
<text x="42.8" y="180.5">ON</text>
<text x="80.8" y="183.7">t</text>
<text x="154.6" y="183.7">t</text>
<text x="28.2" y="188.9">Display Timing Reset Enabled, Auto Display Repeat Disabled, All GS Data Are 0001h</text>
<text x="23.1" y="195.6">OUT0 7 8 15</text>
<text x="29.4" y="195.6">,</text>
<text x="32" y="195.6">,</text>
<text x="34.6" y="195.6">,</text>
<text x="41.5" y="193.5">OFF</text>
<text x="42.8" y="197.9">ON</text>
<text x="136.9" y="200.9">t</text>
<text x="156.2" y="199.3">t</text>
<text x="23" y="207.7">OUT1 6 9 14</text>
<text x="29.3" y="207.7">,</text>
<text x="31.9" y="207.7">,</text>
<text x="34.5" y="207.7">,</text>
<text x="41.5" y="205.7">OFF</text>
<text x="42.8" y="209.8">ON</text>
<text x="136.9" y="213">t</text>
<text x="157.9" y="211">t</text>
<text x="21.8" y="219.6">OUT2 5 10 13</text>
<text x="28" y="219.6">,</text>
<text x="30.6" y="219.6">,</text>
<text x="34.5" y="219.6">,</text>
<text x="41.5" y="217.6">OFF</text>
<text x="42.8" y="221.8">ON</text>
<text x="136.9" y="225.2">t</text>
<text x="159.5" y="223.1">t</text>
<text x="21.9" y="231.9">OUT3 4 11 12</text>
<text x="28.2" y="231.9">,</text>
<text x="30.8" y="231.9">,</text>
<text x="34.5" y="231.9">,</text>
<text x="41.5" y="229.8">OFF</text>
<text x="42.8" y="234.1">ON</text>
<text x="136.9" y="237.3">t</text>
<text x="161.3" y="235.2">t</text>
</g>
<g font-size="2.1">
<text x="24.6" y="248.6">OUTON</text>
<text x="45.1" y="248.6">ON_ERR</text>
<text x="58" y="248.6">OUTON</text>
<text x="69.7" y="248.6">GSCLK</text>
</g>
<g font-size="1.7" fill="#231f20">
<text x="49" y="35">GS0</text>
<text x="62.2" y="35">GS15</text>
<text x="68.9" y="35">GS15</text>
<text x="75.6" y="35">GS15</text>
<text x="82.3" y="35">GS15</text>
<text x="96.2" y="35">GS0</text>
<text x="102.9" y="35">GS0</text>
<text x="109.6" y="35">GS0</text>
<text x="123" y="35">GS0</text>
<text x="142.6" y="35">GS15</text>
<text x="149.3" y="35">GS15</text>
<text x="156" y="35">GS15</text>
<text x="162.7" y="35">GS15</text>
<text x="169.4" y="35">GS15</text>
<text x="176.1" y="35">GS15</text>
<text x="49.6" y="36.8">0A</text>
<text x="62.9" y="36.8">15B</text>
<text x="65.6" y="40.8">H0</text>
<text x="69.6" y="36.8">14B</text>
<text x="76.3" y="36.8">13B</text>
<text x="83" y="36.8">12B</text>
<text x="96.8" y="36.8">3B</text>
<text x="103.5" y="36.8">2B</text>
<text x="110.2" y="36.8">1B</text>
<text x="123.6" y="36.8">0B</text>
<text x="143.2" y="36.8">15C</text>
<text x="149.9" y="36.8">14C</text>
<text x="156.6" y="36.8">13C</text>
<text x="163.3" y="36.8">12C</text>
<text x="170.1" y="36.8">11C</text>
<text x="176.7" y="36.8">10C</text>
<text x="47.4" y="43.5">SU0</text>
<text x="85.8" y="44.3">WH0</text>
<text x="121.7" y="42.6">H1</text>
<text x="131.1" y="42.6">SU1</text>
<text x="89.2" y="55.4">WL0</text>
<text x="133.7" y="56.8">GSCLK</text>
<text x="164.4" y="55.5">WH1</text>
<text x="137.4" y="68.8">WH2</text>
<text x="167.7" y="69.2">WL1</text>
<text x="130.9" y="77.6">SU2</text>
<text x="136.1" y="77.6">SU3</text>
<text x="63.9" y="120">D0</text>
<text x="124.3" y="120">D0</text>
<text x="61" y="122.8">LOD</text>
<text x="61.7" y="124.6">15</text>
<text x="67.7" y="122.8">LOD</text>
<text x="68.4" y="124.7">14</text>
<text x="74.4" y="122.8">LOD</text>
<text x="75.1" y="124.6">13</text>
<text x="81" y="122.8">LOD</text>
<text x="81.8" y="124.7">12</text>
<text x="93.7" y="124.3">RSV</text>
<text x="101.1" y="123.8">RSV</text>
<text x="107.8" y="123.8">RSV</text>
<text x="114.5" y="123.8">RSV</text>
<text x="141.3" y="122.8">LOD</text>
<text x="142.1" y="124.6">15</text>
<text x="148" y="122.8">LOD</text>
<text x="148.8" y="124.7">14</text>
<text x="154.7" y="122.8">LOD</text>
<text x="155.5" y="124.6">13</text>
<text x="161.4" y="122.8">LOD</text>
<text x="162.2" y="124.7">12</text>
<text x="168.1" y="122.8">LOD</text>
<text x="169" y="124.7">11</text>
<text x="174.8" y="122.8">LOD</text>
<text x="175.6" y="124.6">10</text>
<text x="181.7" y="122.8">LOD</text>
<text x="182.9" y="124.6">9</text>
<text x="91.4" y="130.6">R0</text>
<text x="94.8" y="130.6">F0</text>
<text x="58.1" y="138.5">OUTnH</text>
<text x="58.2" y="142.7">OUTnL</text>
<text x="77" y="138.3">R1</text>
<text x="150.8" y="138.3">F1</text>
<text x="76.4" y="148.3">D2</text>
<text x="150.2" y="148.3">D2</text>
<text x="78.1" y="160.5">D3</text>
<text x="151.9" y="160.5">D3</text>
<text x="79.7" y="172.6">D4</text>
<text x="153.5" y="172.6">D4</text>
<text x="81.5" y="184.4">D5</text>
<text x="155.3" y="184.4">D5</text>
<text x="137.5" y="201.6">D2</text>
<text x="156.8" y="200">OUTON</text>
<text x="137.5" y="214">D3</text>
<text x="158.6" y="211.7">OUTON</text>
<text x="137.5" y="225.9">D4</text>
<text x="160.2" y="223.8">OUTON</text>
<text x="137.5" y="237.9">D5</text>
<text x="161.9" y="235.8">OUTON</text>
</g>
<text font-size="1.7" x="162.8" y="197.9">(2)</text>
<text font-size="1.5" x="97.1" y="123.1">(1)</text>
</svg>
